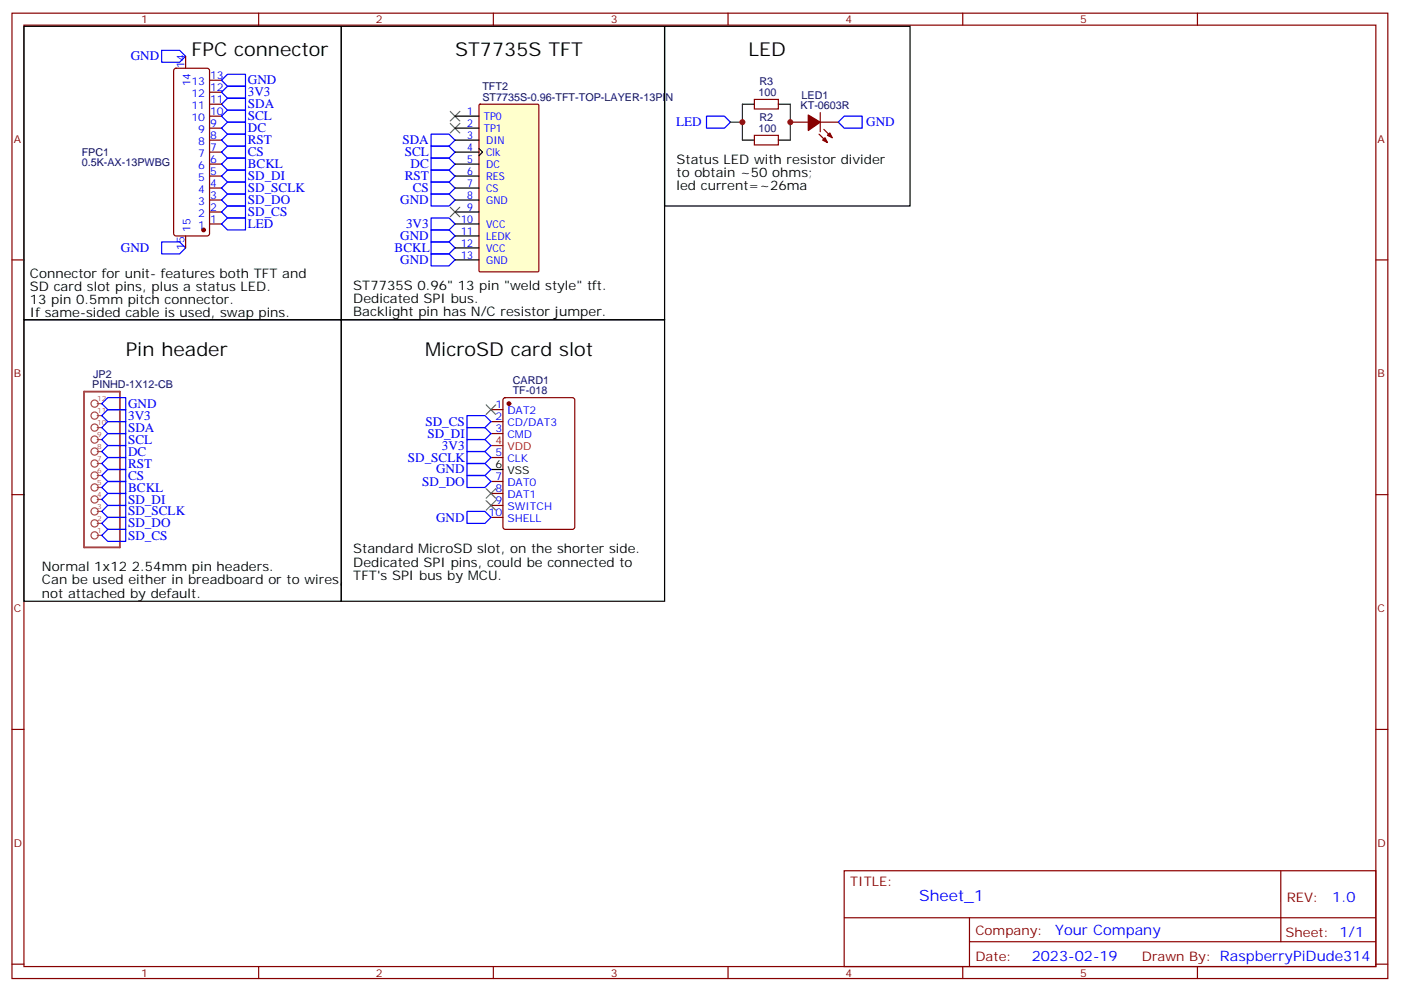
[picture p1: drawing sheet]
<svg xmlns="http://www.w3.org/2000/svg" width="413mm" height="292mm" viewBox="0 0 413 292" stroke-linecap="round" stroke-linejoin="round" font-family="sans-serif">
<g fill="none" stroke="#870000" stroke-width=".35">
<path d="M3.5 3.9h405.4v284.3h-405.4zM7.1 7.4h398.2v277.3h-398.2zM76.2 3.9v3.5M145.3 3.9v3.5M214.5 3.9v3.5M283.6 3.9v3.5M352.8 3.9v3.5M3.5 76.6h3.6M405.3 76.6h3.6M3.5 145.7h3.6M405.3 145.7h3.6M3.5 214.8h3.6"/>
<path d="M405.3 214.8h3.6M248.7 256.5h156.6v28.2h-156.6zM377.3 256.5v20.9M248.7 270.3h156.5M285.6 277.4h119.6M285.6 270.3v14.1M3.5 284h3.6M76.2 284.7v3.5M145.3 284.7v3.5M214.5 284.7v3.5M283.6 284.7v3.5M352.8 284.7v3.5"/>
<path d="M405.3 284h3.6"/>
</g>
<path d="M132.6 32.8l2.9 2.8M132.6 36.3l2.9 2.9M135.5 32.8l-2.9 2.8M135.5 36.3l-2.9 2.9M132.6 61l2.9 2.9M135.5 61l-2.9 2.9" fill="none" stroke="#3c3" stroke-width=".35"/>
<path d="M127 39.5h5.3l1.8 1.8-1.8 1.7h-5.3zM127 43h5.3l1.8 1.8-1.8 1.8h-5.3zM127 46.6h5.3l1.8 1.7-1.8 1.8h-5.3zM127 50.1h5.3l1.8 1.8-1.8 1.7h-5.3zM127 53.6h5.3l1.8 1.8-1.8 1.8h-5.3zM127 57.2h5.3l1.8 1.7-1.8 1.8h-5.3zM127 64.2h5.3l1.8 1.8-1.8 1.7h-5.3zM127 67.7h5.3l1.8 1.8-1.8 1.8h-5.3zM127 71.3h5.3l1.8 1.7-1.8 1.8h-5.3zM127 74.8h5.3l1.8 1.8-1.8 1.7h-5.3z" fill="none" stroke="#00f" stroke-width=".35"/>
<path d="M141.2 30.9l.3-.2h16.9l.3 .2v48.8l-.1 .3-17.1 .1-.3-.2z" fill="#ffc" stroke="#900" stroke-width=".35"/>
<g fill="none" stroke="#000" stroke-width=".35">
<path d="M7.1 7.8h93.4v86.4h-93.4zM100.5 7.8h95.3v86.4h-95.3zM195.8 7.8h72.3v52.9h-72.3zM134.1 34.2h7M134.1 37.7h7M218.7 30.7h3.5M229.3 30.7h3.5M134.1 41.3h7M134.1 44.8h7M134.1 48.3h7M134.1 51.9h7M134.1 55.4h7"/>
<path d="M134.1 58.9h7M141.1 43.7l1.1 1.1-1.1 1.1M218.7 41.3h3.5M229.3 41.3h3.5M134.1 62.4h7M134.1 66h7M134.1 69.5h7M134.1 73h7M134.1 76.6h7M7.1 94.2h93.4v82.9h-93.4zM100.5 94.2h95.3v82.9h-95.3zM144.6 138.3h3.6"/>
</g>
<g fill="none" stroke="#870000" stroke-width=".35">
<path d="M54.7 16.6v3.5M51.4 20.3l.5-.2h9.1l.5 .2 .2 .5v48l-.2 .5-.5 .2h-9.1l-.5-.2-.2-.5v-48zM61.7 37.7h3.6M61.7 34.2h3.6M61.7 30.7h3.6M61.7 27.2h3.6M61.7 23.6h3.6M222.2 39.9h7.1v2.8h-7.1zM222.2 29.3h7.1v2.8h-7.1zM232.8 36h5.3M241.3 39.5l2.5 2.5M241.7 36h5.2"/>
<path d="M241.7 33.2v5.6M242.7 38.1l2.5 2.5M61.7 58.9h3.6M61.7 55.4h3.6M61.7 51.9h3.6M61.7 48.3h3.6M61.7 44.8h3.6M61.7 41.3h3.6M54.7 69.5v3.5M61.7 66h3.6M61.7 62.4h3.6M148.4 117.3l.5-.2h19.7l.7 .5v37.6l-.4 .7h-20l-.7-.4v-37.7z"/>
<path d="M144.6 120.7h3.6M144.6 124.2h3.6M144.6 127.7h3.6M144.6 134.8h3.6M144.6 141.8h3.6M144.6 145.3h3.6M144.6 148.9h3.6M144.6 152.4h3.6"/>
</g>
<g fill="#870000" stroke="#870000" stroke-width=".35">
<path d="M243.8 39.9l.7-.7 .7 1.4z"/>
<path d="M242.4 41.3l.7-.7 .7 1.4z"/>
<path d="M238.1 33.9l3.6 2.1-3.6 2.5z"/>
<circle cx="149.9" cy="118.9" r=".53"/>
<circle cx="60" cy="67.7" r=".53"/>
</g>
<path d="M144.6 131.2h3.6" fill="none" stroke="#f00" stroke-width=".35"/>
<path d="M24.8 115.4h10.5v45.8h-10.5z" fill="none" stroke="#a64a4a" stroke-width=".56"/>
<g fill="none" stroke="#a64a4a" stroke-width=".35">
<path d="M28.6 118.9h1.4M28.6 136.5h1.4M28.6 133h1.4M28.6 129.5h1.4M28.6 125.9h1.4M28.6 122.4h1.4M28.6 157.7h1.4M28.6 154.2h1.4M28.6 150.6h1.4M28.6 147.1h1.4M28.6 143.6h1.4M28.6 140.1h1.4"/>
<circle cx="27.9" cy="118.9" r="1.06"/>
<circle cx="27.9" cy="136.5" r="1.06"/>
<circle cx="27.9" cy="129.5" r="1.06"/>
<circle cx="27.9" cy="122.4" r="1.06"/>
<circle cx="27.9" cy="125.9" r="1.06"/>
<circle cx="27.9" cy="133" r="1.06"/>
<circle cx="27.9" cy="157.7" r="1.06"/>
<circle cx="27.9" cy="154.2" r="1.06"/>
<circle cx="27.9" cy="147.1" r="1.06"/>
<circle cx="27.9" cy="143.6" r="1.06"/>
<circle cx="27.9" cy="150.6" r="1.06"/>
<circle cx="27.9" cy="140.1" r="1.06"/>
</g>
<path d="M143.2 119.2l2.8 2.9M146 119.2l-2.8 2.9M143.2 143.9l2.8 2.9M143.2 147.5l2.8 2.8M146 143.9l-2.8 2.9M146 147.5l-2.8 2.8" fill="none" stroke="#3c3" stroke-width=".35"/>
<g fill="none" stroke="#00f" stroke-width=".35">
<path d="M47.6 14.8h5.3l1.8 1.8-1.8 1.7h-5.3zM65.3 30.7l1.7-1.8h5.3v3.6h-5.3zM65.3 23.6l1.7-1.7h5.3v3.5h-5.3zM65.3 27.2l1.7-1.8h5.3v3.5h-5.3zM65.3 37.7l1.7-1.7h5.3v3.5h-5.3zM67 32.5h5.3v3.5h-5.3l-1.7-1.8zM67 39.5h5.3v3.5h-5.3l-1.7-1.7zM208.1 34.2h5.3l1.8 1.8-1.8 1.7h-5.3zM246.9 36l1.8-1.8h5.3v3.5h-5.3zM65.3 44.8l1.7-1.8h5.3v3.6h-5.3zM65.3 48.3l1.7-1.7h5.3v3.5h-5.3zM65.3 51.9l1.7-1.8h5.3v3.5h-5.3z"/>
<path d="M65.3 55.4l1.7-1.8h5.3v3.6h-5.3zM67 57.2h5.3v3.5h-5.3l-1.7-1.8zM47.6 71.3h5.3l1.8 1.7-1.8 1.8h-5.3zM65.3 62.4l1.7-1.7h5.3v3.5h-5.3zM65.3 66l1.7-1.8h5.3v3.5h-5.3zM30 118.9l1.7-1.8h5.3v3.6h-5.3zM30 122.4l1.7-1.7h5.3v3.5h-5.3zM30 125.9l1.7-1.7h5.3v3.5h-5.3zM30 129.5l1.7-1.8h5.3v3.5h-5.3zM30 136.5l1.7-1.7h5.3v3.5h-5.3zM31.7 131.2h5.3v3.6h-5.3l-1.7-1.8zM137.6 122.4h5.3l1.7 1.8-1.7 1.7h-5.3z"/>
<path d="M137.6 125.9h5.3l1.7 1.8-1.7 1.8h-5.3zM137.6 133h5.3l1.7 1.8-1.7 1.7h-5.3zM137.6 136.5h5.3l1.7 1.8-1.7 1.8h-5.3zM137.6 129.5h5.3l1.7 1.7-1.7 1.8h-5.3zM30 140.1l1.7-1.8h5.3v3.5h-5.3zM30 147.1l1.7-1.8h5.3v3.6h-5.3zM30 150.6l1.7-1.7h5.3v3.5h-5.3zM30 154.2l1.7-1.8h5.3v3.5h-5.3zM30 157.7l1.7-1.8h5.3v3.6h-5.3zM30 143.6l1.7-1.8h5.3v3.5h-5.3zM137.6 140.1h5.3l1.7 1.7-1.7 1.8h-5.3zM137.6 150.6h5.3l1.7 1.8-1.7 1.8h-5.3z"/>
</g>
<path d="M215.2 36h3.5M218.7 30.7v10.6M232.8 30.7v10.6" fill="none" stroke="#008700" stroke-width=".35"/>
<g fill="#c00">
<circle cx="232.8" cy="36" r=".88"/>
<circle cx="218.7" cy="36" r=".88"/>
</g>
<g font-size="5.6">
<text x="56.4" y="16.6">FPC connector</text>
<text x="134.1" y="16.6">ST7735S TFT</text>
<text x="220.5" y="16.6">LED</text>
<text x="37" y="104.8">Pin header</text>
<text x="125.2" y="104.8">MicroSD card slot</text>
</g>
<text font-size="4.6" fill="#00f" x="270.8" y="265.5">Sheet_1</text>
<g font-size="4.2" fill="#00f">
<text x="392.5" y="265.7">1.0</text>
<text x="310.9" y="275.3">Your Company</text>
<text x="304" y="283.1">2023-02-19</text>
</g>
<g font-size="3.9" fill="#00f">
<text x="38.5" y="17.8">GND</text>
<text x="73" y="24.9">GND</text>
<text x="73" y="28.4">3V3</text>
<text x="73" y="31.9">SDA</text>
<text x="73" y="35.5">SCL</text>
<text x="73" y="39">DC</text>
<text x="199.2" y="37.2">LED</text>
<text x="255.2" y="37.2">GND</text>
<text x="73" y="42.5">RST</text>
<text x="73" y="46">CS</text>
<text x="118.6" y="42.5">SDA</text>
<text x="119.2" y="46.1">SCL</text>
<text x="73" y="49.6">BCKL</text>
<text x="73" y="53.1">SD_DI</text>
<text x="119.2" y="53.1">RST</text>
<text x="120.9" y="49.6">DC</text>
<text x="73" y="56.6">SD_SCLK</text>
<text x="121.6" y="56.6">CS</text>
<text x="73" y="60.1">SD_DO</text>
<text x="73" y="63.7">SD_CS</text>
<text x="117.9" y="60.2">GND</text>
<text x="73" y="67.2">LED</text>
<text x="117.9" y="70.7">GND</text>
<text x="119.6" y="67.2">3V3</text>
<text x="35.6" y="74.2">GND</text>
<text x="116.3" y="74.2">BCKL</text>
<text x="117.9" y="77.7">GND</text>
<text x="37.7" y="120.1">GND</text>
<text x="37.7" y="123.6">3V3</text>
<text x="125.3" y="125.4">SD_CS</text>
<text x="37.7" y="127.1">SDA</text>
<text x="37.7" y="130.7">SCL</text>
<text x="125.9" y="129">SD_DI</text>
<text x="37.7" y="134.2">DC</text>
<text x="37.7" y="137.7">RST</text>
<text x="120.2" y="136">SD_SCLK</text>
<text x="130.2" y="132.5">3V3</text>
<text x="37.7" y="141.2">CS</text>
<text x="124.4" y="143.1">SD_DO</text>
<text x="128.5" y="139.5">GND</text>
<text x="37.7" y="148.3">SD_DI</text>
<text x="37.7" y="144.8">BCKL</text>
<text x="37.7" y="151.8">SD_SCLK</text>
<text x="37.7" y="155.4">SD_DO</text>
<text x="128.5" y="153.7">GND</text>
<text x="37.7" y="158.9">SD_CS</text>
</g>
<g font-size="3.9">
<text x="199.3" y="48.3">Status LED with resistor divider</text>
<text x="199.3" y="52.2">to obtain ~50 ohms;</text>
<text x="199.3" y="56.1">led current=~26ma</text>
<text x="8.8" y="81.8">Connector for unit- features both TFT and</text>
<text x="8.8" y="85.7">SD card slot pins, plus a status LED.</text>
<text x="8.8" y="89.6">13 pin 0.5mm pitch connector.</text>
<text x="104.1" y="85.4">ST7735S 0.96&quot; 13 pin &quot;weld style&quot; tft.</text>
<text x="104.1" y="89.3">Dedicated SPI bus.</text>
<text x="8.8" y="93.5">If same-sided cable is used, swap pins.</text>
<text x="104.1" y="93.1">Backlight pin has N/C resistor jumper.</text>
<text x="104.1" y="163">Standard MicroSD slot, on the shorter side.</text>
<text x="104.1" y="166.9">Dedicated SPI pins, could be connected to</text>
<text x="12.3" y="168.3">Normal 1x12 2.54mm pin headers.</text>
<text x="12.3" y="172.2">Can be used either in breadboard or to wires,</text>
<text x="104.1" y="170.7">TFT's SPI bus by MCU.</text>
<text x="12.3" y="176">not attached by default.</text>
</g>
<g font-size="3.9" fill="#800">
<text x="250.5" y="261.1">TITLE:</text>
<text x="379.1" y="265.7">REV:</text>
<text x="287.4" y="275.3">Company:</text>
<text x="378.7" y="275.9">Sheet: 1/1</text>
<text x="287.4" y="282.9">Date:</text>
<text x="336.4" y="283">Drawn By: RaspberryPiDude314</text>
</g>
<g font-size="3.2" fill="#800">
<text x="41.6" y="6.9">1</text>
<text x="110.8" y="6.9">2</text>
<text x="179.9" y="6.9">3</text>
<text x="249.1" y="6.9">4</text>
<text x="318.2" y="6.9">5</text>
<text x="4.1" y="42">A</text>
<text x="405.9" y="42">A</text>
<text x="4.1" y="111.1">B</text>
<text x="405.9" y="111.1">B</text>
<text x="4.1" y="180.3">C</text>
<text x="405.9" y="180.3">C</text>
<text x="4.1" y="249.4">D</text>
<text x="405.9" y="249.4">D</text>
<text x="41.6" y="287.7">1</text>
<text x="110.8" y="287.7">2</text>
<text x="179.9" y="287.7">3</text>
<text x="249.1" y="287.7">4</text>
<text x="318.2" y="287.7">5</text>
</g>
<g font-size="3.2" fill="#00f">
<text x="54.3" y="19.9" transform="rotate(-90 54.3 19.9)">14</text>
<text x="61.9" y="23.3">13</text>
<text x="56.1" y="25.4" transform="rotate(-90 56.1 25.4)">14</text>
<text x="56.4" y="28.6">12</text>
<text x="56.4" y="25">13</text>
<text x="61.9" y="26.8">12</text>
<text x="56.4" y="35.6">10</text>
<text x="56.4" y="32.1">11</text>
<text x="61.9" y="33.9">10</text>
<text x="61.9" y="30.3">11</text>
<text x="137.6" y="33.9">1</text>
<text x="142.5" y="35.3">TP0</text>
<text x="58.4" y="39.2">9</text>
<text x="61.9" y="40.9">8</text>
<text x="61.9" y="37.4">9</text>
<text x="137.6" y="37.4">2</text>
<text x="137.6" y="40.9">3</text>
<text x="142.5" y="38.8">TP1</text>
<text x="58.4" y="46.2">7</text>
<text x="58.4" y="42.7">8</text>
<text x="61.9" y="48">6</text>
<text x="61.9" y="44.5">7</text>
<text x="137.6" y="44.5">4</text>
<text x="137.6" y="48">5</text>
<text x="143.2" y="42.3">DIN</text>
<text x="143.2" y="45.9">Clk</text>
<text x="58.4" y="53.3">5</text>
<text x="58.4" y="49.7">6</text>
<text x="61.9" y="51.5">5</text>
<text x="137.6" y="51.5">6</text>
<text x="143.2" y="49.4">DC</text>
<text x="143.2" y="52.9">RES</text>
<text x="58.4" y="56.8">4</text>
<text x="61.9" y="58.6">3</text>
<text x="61.9" y="55">4</text>
<text x="137.6" y="55">7</text>
<text x="137.6" y="58.6">8</text>
<text x="143.2" y="56.4">CS</text>
<text x="143.2" y="60">GND</text>
<text x="58.4" y="63.9">2</text>
<text x="58.4" y="60.3">3</text>
<text x="61.9" y="65.6">1</text>
<text x="61.9" y="62.1">2</text>
<text x="135.9" y="65.6">10</text>
<text x="137.6" y="62.1">9</text>
<text x="56.1" y="68.2" transform="rotate(-90 56.1 68.2)">15</text>
<text x="58.4" y="67.4">1</text>
<text x="135.9" y="69.1">11</text>
<text x="143.2" y="67">VCC</text>
<text x="143.2" y="70.6">LEDK</text>
<text x="54.3" y="73.7" transform="rotate(-90 54.3 73.7)">15</text>
<text x="135.9" y="72.7">12</text>
<text x="135.9" y="76.2">13</text>
<text x="143.2" y="74.1">VCC</text>
<text x="143.2" y="77.6">GND</text>
<text x="146" y="120.3">1</text>
<text x="146" y="123.8">2</text>
<text x="149.5" y="122.1">DAT2</text>
<text x="149.5" y="125.6">CD/DAT3</text>
<text x="146" y="127.4">3</text>
<text x="149.5" y="129.1">CMD</text>
<text x="146" y="134.4">5</text>
<text x="149.5" y="136.2">CLK</text>
<text x="146" y="141.5">7</text>
<text x="149.5" y="143.2">DAT0</text>
<text x="146" y="145">8</text>
<text x="146" y="148.5">9</text>
<text x="149.5" y="146.8">DAT1</text>
<text x="144" y="152">10</text>
<text x="149.5" y="150.3">SWITCH</text>
<text x="149.5" y="153.8">SHELL</text>
</g>
<g font-size="3.2" fill="#000080">
<text x="142.1" y="29.6">ST7735S-0.96-TFT-TOP-LAYER-13PIN</text>
<text x="142.1" y="26.5">TFT2</text>
<text x="223.5" y="28.2">100</text>
<text x="223.8" y="25.2">R3</text>
<text x="236.1" y="29.1">LED1</text>
<text x="223.8" y="35.8">R2</text>
<text x="235.9" y="32.1">KT-0603R</text>
<text x="223.5" y="38.8">100</text>
<text x="24.1" y="45.9">FPC1</text>
<text x="24.1" y="49">0.5K-AX-13PWBG</text>
<text x="27.4" y="111.3">JP2</text>
<text x="151.1" y="113">CARD1</text>
<text x="27.2" y="114.3">PINHD-1X12-CB</text>
<text x="151.1" y="116.1">TF-018</text>
</g>
<g font-size="3.2" fill="#f00">
<text x="146" y="130.9">4</text>
<text x="149.5" y="132.6">VDD</text>
</g>
<g font-size="3.2">
<text x="146" y="137.9">6</text>
<text x="149.5" y="139.7">VSS</text>
</g>
<g font-size="2.1" fill="#a54b4b">
<text x="28.7" y="118.2">12</text>
<text x="28.7" y="125.2">10</text>
<text x="28.7" y="121.7">11</text>
<text x="28.7" y="128.8">9</text>
<text x="28.7" y="135.8">7</text>
<text x="28.7" y="132.3">8</text>
<text x="28.7" y="142.9">5</text>
<text x="28.7" y="139.4">6</text>
<text x="28.7" y="149.9">3</text>
<text x="28.7" y="146.4">4</text>
<text x="28.7" y="153.5">2</text>
<text x="28.7" y="157">1</text>
</g>
</svg>
